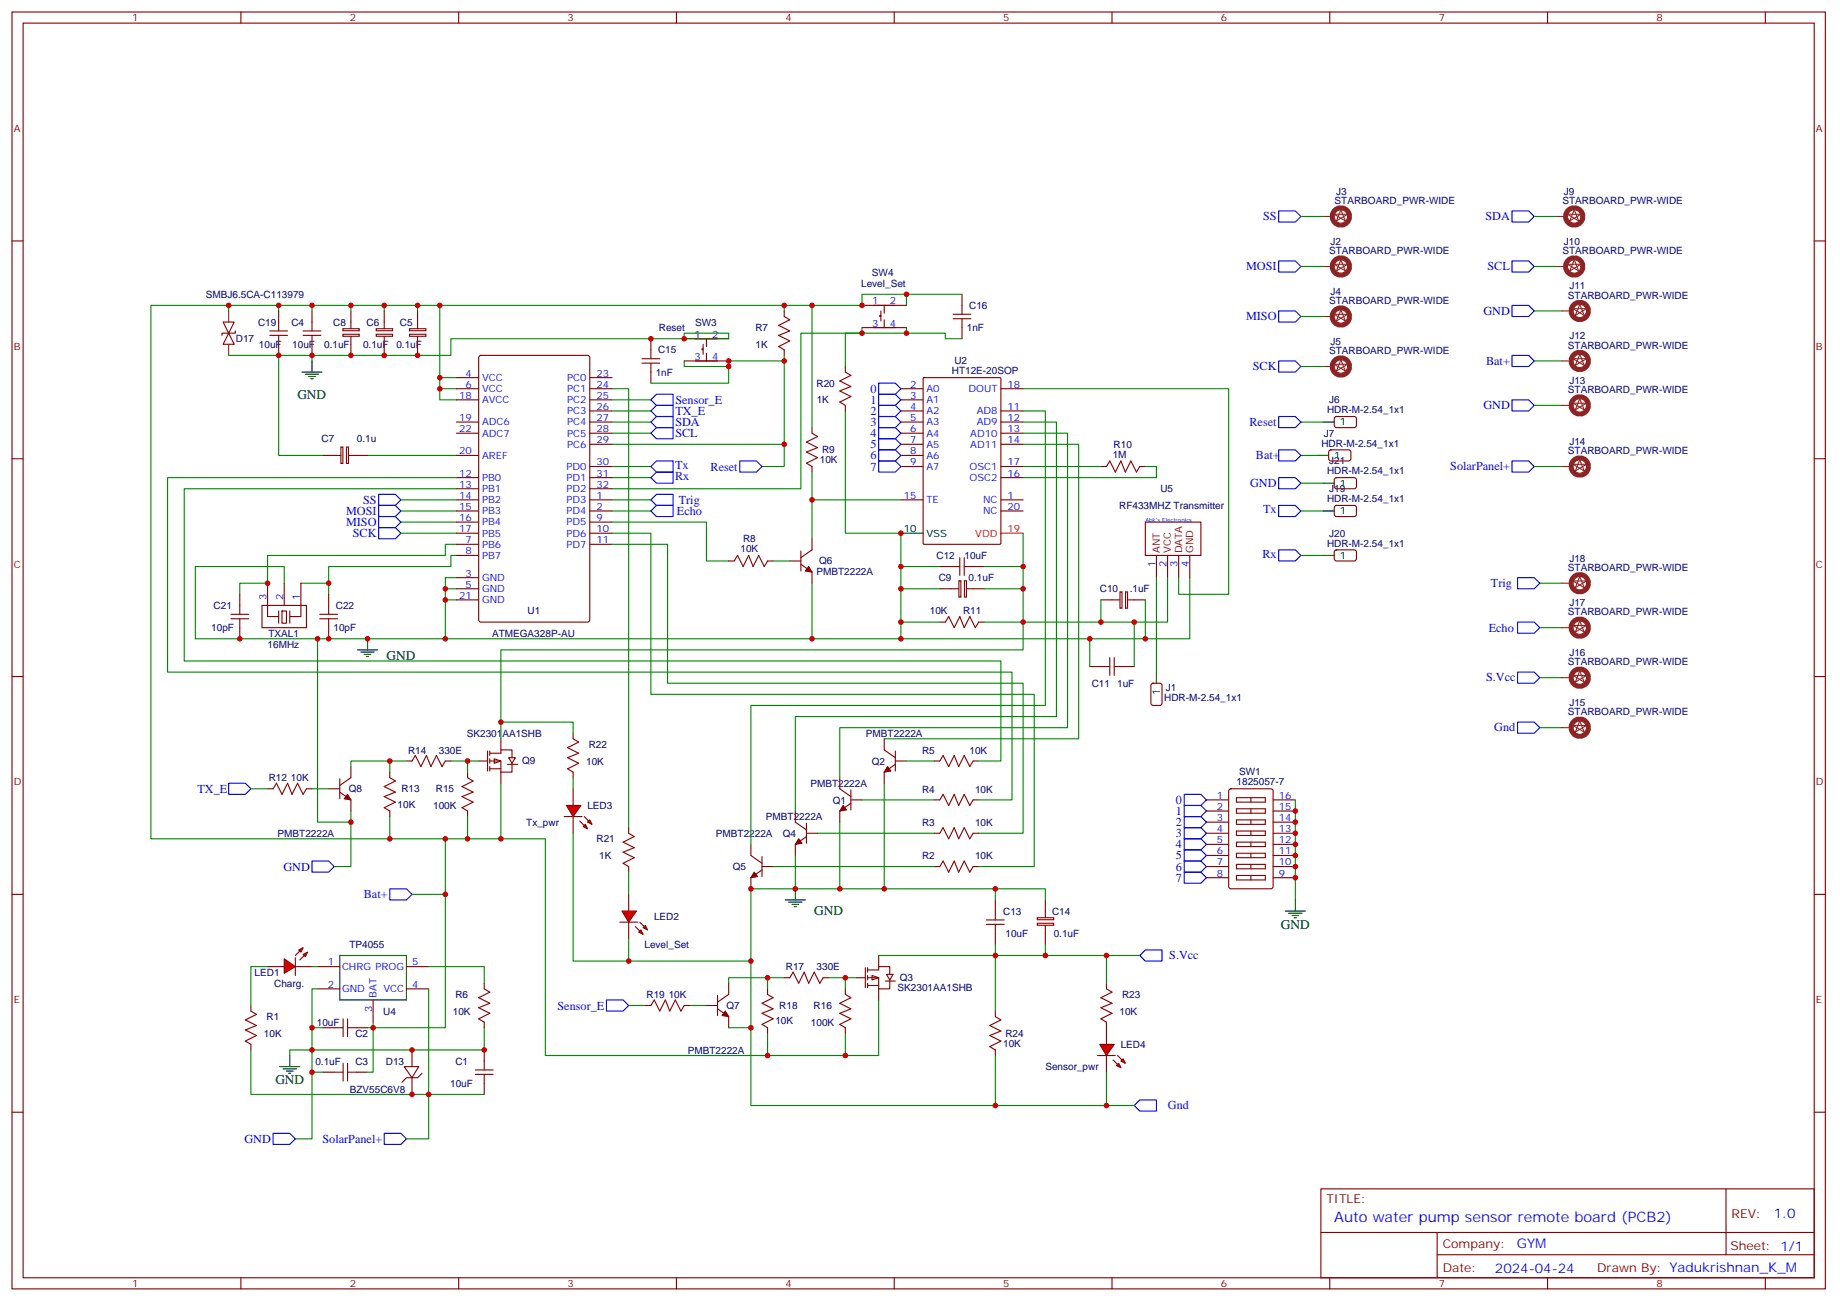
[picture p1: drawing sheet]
<svg xmlns="http://www.w3.org/2000/svg" width="584mm" height="413mm" viewBox="0 0 584 413" stroke-linecap="round" stroke-linejoin="round" font-family="sans-serif">
<g fill="none" stroke="#870000" stroke-width=".35">
<path d="M3.8 3.8h575.7v405.4h-575.7zM7.3 7.3h568.7v398.3h-568.7zM76.5 3.8v3.5M145.6 3.8v3.5M214.8 3.8v3.5M283.9 3.8v3.5M353.1 3.8v3.5M422.2 3.8v3.5M491.3 3.8v3.5M560.5 3.8v3.5M3.8 76.5h3.5M576 76.5h3.5"/>
<path d="M88.5 98.7v6.4M111.4 98.7v5.7M122 98.7v5.7M132.6 98.7v5.7M249 98.7v1.8l1.8 1-3.6 1.8 3.6 1.8-3.6 1.4 3.6 1.7-3.6 1.8 1.8 1.1v1.7M85.7 106.5h5.6M85.7 105.1h5.6M88.5 106.5v6.3M108.9 106.1h5.2v.7h-5.2zM108.9 104.4h5.2v.6h-5.2zM111.4 106.8v6M119.5 106.1h5.1v.7h-5.1z"/>
<path d="M119.5 104.4h5.1v.6h-5.1zM122 106.8v6M130 106.1h5.2v.7h-5.2zM130 104.4h5.2v.6h-5.2zM132.6 106.8v6M144.9 119.9h7.1M152.2 113l.5-.2h33.8l.7 .4 .1 83.6-.5 .6-34.1 .1-.7-.5v-83.5zM187.3 119.9h7M144.9 123.4h7.1M144.9 126.9h7.1M144.9 134h7.1M144.9 137.5h7.1"/>
<path d="M187.3 123.4h7M187.3 126.9h7M187.3 134h7M187.3 137.5h7M187.3 130.5h7M286 123.4h7.1M286 126.9h7.1M286 134h7.1M286 137.5h7.1M286 130.5h7.1M293.1 120l.3-.1h24l.3 .1 .1 52.4-.2 .3-24.2 .1-.3-.2zM317.8 123.4h7"/>
<path d="M317.8 134h7M317.8 137.5h7M317.8 130.5h7M3.8 145.6h3.5M102.6 144.6h5.6M108.2 141.9h.7v5.2h-.7zM110 141.9h.6v5.2h-.6zM110.7 144.6h6M144.9 144.6h7.1M144.9 151.6h7.1M144.9 155.2h7.1M144.9 158.7h7.1"/>
<path d="M187.3 151.6h7M187.3 155.2h7M187.3 158.7h7M187.3 141h7M187.3 148.1h7M286 144.6h7.1M286 158.7h7.1M286 141h7.1M286 148.1h7.1M317.8 151.6h7M317.8 158.7h7M317.8 141h7"/>
<path d="M317.8 148.1h7M576 145.6h3.5M144.9 162.2h7.1M144.9 165.7h7.1M144.9 169.3h7.1M144.9 172.8h7.1M144.9 176.3h7.1M187.3 162.2h7M187.3 165.7h7M187.3 169.3h7M187.3 172.8h7M250.8 178.1h3.5"/>
<path d="M254.3 179.1l3.5 2.5v3.5M254.3 174.9v6.4M257.8 171v3.6l-3.5 2.4M298.4 179.8h6.3M304.7 177v5.7M306.1 179.8h6.4M306.1 177v5.7M317.8 162.2h7M73.3 196.4h5.7M73.3 195h5.7M76.1 188.7v6.3M76.1 196.4v6.4"/>
<path d="M83.2 192.2h14.1v7h-14.1zM84.9 185.1v10.6h3.6M88.5 194v3.8M89.5 194h1.4v3.8h-1.4zM90.2 185.1v7.1M92 194v3.8M95.5 185.1v10.6h-3.5M101.5 196.4h5.7M101.5 195h5.7M104.4 188.7v6.3M104.4 196.4v6.4M144.9 183.4h7.1"/>
<path d="M144.9 186.9h7.1M144.9 190.4h7.1M3.8 214.8h3.5M576 214.8h3.5M280.7 234.5v3.6l3.6 2.4M284.3 238.4v6.4M104.4 250.4h3.5M107.9 251.5l3.5 2.4v3.6M107.9 247.2v6.4M111.4 243.3v3.6l-3.5 2.4M252.5 257.5v3.5l3.5 2.5M266.6 246.9v3.5l3.6 2.5"/>
<path d="M270.2 253.9h3.5M270.2 255l-3.6 2.5v3.5M270.2 250.8v6.3M284.3 241.6h3.5M284.3 242.6l-3.6 2.5v3.5M238.4 268v3.6l3.5 2.4M241.9 275.1h3.6M241.9 276.2l-3.5 2.4v3.6M241.9 271.9v6.4M256 264.5h3.6M256 265.6l-3.5 2.4v3.6M256 261.3v6.4"/>
<path d="M3.8 283.9h3.5M313.2 293.4h5.6M313.2 292h5.6M316 285.7v6.3M316 293.4v6.4M576 283.9h3.5M100.8 306.8h7.1M100.8 313.9h7.1M118.5 317.4v7.1M129 306.8h7.1M129 313.9h7.1M153.7 312.1v1.8l1.8 1.1-3.5 1.7 3.5 1.8-3.5 1.4 3.5 1.8-3.5 1.7 1.7 1.1v1.7"/>
<path d="M3.8 353.1h3.5M576 353.1h3.5M419.4 377.4h156.6v28.2h-156.6zM548 377.4v20.9M419.4 391.2h156.5M456.3 398.3h119.6M456.3 391.2v14.2M76.5 405.6v3.6M145.6 405.6v3.6M214.8 405.6v3.6M283.9 405.6v3.6M353.1 405.6v3.6"/>
<path d="M422.2 405.6v3.6M491.3 405.6v3.6M560.5 405.6v3.6"/>
</g>
<path d="M206.7 126.9l1.7-1.7h5.3v3.5h-5.3zM208.4 128.7h5.3v3.5h-5.3l-1.7-1.7zM208.4 132.2h5.3v3.5h-5.3l-1.7-1.7zM208.4 135.7h5.3v3.6h-5.3l-1.7-1.8zM120.2 156.9h5.3l1.8 1.8-1.8 1.7h-5.3zM206.7 151.6l1.7-1.7h5.3v3.5h-5.3zM206.7 148.1l1.7-1.8h5.3v3.6h-5.3zM120.2 167.5h5.3l1.8 1.8-1.8 1.7h-5.3zM120.2 164h5.3l1.8 1.7-1.8 1.8h-5.3zM120.2 160.4h5.3l1.8 1.8-1.8 1.8h-5.3z" fill="none" stroke="#00f" stroke-width=".35"/>
<g fill="none" stroke="#008700" stroke-width=".35">
<path d="M72.6 98.7v-1.8h15.9v1.8M88.5 96.9h51.1v30h5.3M99.1 96.9v1.8M111.4 96.9v1.8M122 96.9v1.8M132.6 96.9v1.8M88.5 112.8v31.8h14.1M99.1 112.8v1.8M139.6 119.9h5.3M249 114.6v26.4h-54.7M139.6 123.4h5.3M194.3 130.5h12.4"/>
<path d="M194.3 126.9h12.4M194.3 134h12.4M194.3 137.5h12.4M116.7 144.6h28.2M127.3 158.7h17.6M194.3 151.6h12.4M194.3 148.1h12.4M127.3 169.3h17.6M127.3 165.7h17.6M127.3 162.2h17.6M144.9 176.3h-1.7v3.5h-38.8v5.3M144.9 172.8h-3.5v3.5h-56.5v8.8h-8.8v3.6"/>
<path d="M194.3 165.7h30v12.4h7.1M90.2 185.1v-5.3h-28.2v23h79.4v-12.4M95.5 185.1h8.9v3.6M141.4 186.9h3.5M144.9 183.4h-3.5v7h3.5M100.8 313.9h-1.7v19.4h54.6v-7.1M136.1 306.8h17.6v5.3"/>
</g>
<path d="M95.9 118.1h6.3M96.9 118.8h4.3M98 119.5h2.1M99.1 114.6v3.5M98.7 120.2h.7M286 169.3h7.1M113.5 206.3h6.4M114.6 207h4.2M115.6 207.7h2.2M116.3 208.4h.8M116.7 202.8v3.5M107.9 303.3h21.1v14.1h-21.1z" fill="none" stroke="#000" stroke-width=".35"/>
<path d="M317.8 169.3h7" fill="none" stroke="#f00" stroke-width=".35"/>
<g fill="#870000" stroke="#870000" stroke-width=".35">
<path d="M267.7 255.7l1 1.4-2.1 .4z"/>
<path d="M281.8 243.3l1.1 1.5-2.2 .3z"/>
<path d="M253.6 266.3l1 1.4-2.1 .3z"/>
<path d="M239.5 276.9l1 1.4-2.1 .3z"/>
<path d="M256.8 179.8l1 1.8-2.1-.3z"/>
<path d="M110.3 252.2l1.1 1.7-2.1-.3z"/>
</g>
<g fill="#f00" stroke="#870000" stroke-width=".35">
<path d="M90.2 304.4l3.6 2.4-3.6 2.2z"/>
<path d="M93.8 304v5.7z"/>
</g>
<g fill="#870000" stroke="#870000" stroke-width=".35">
<path d="M93.8 303.3l1.4-1.4z"/>
<path d="M95.2 304.7l1.4-1.4z"/>
</g>
<g fill="#f00" stroke="#870000" stroke-width=".35">
<path d="M94.8 301.6l1.4-.8-.7 1.5z"/>
<path d="M96.2 303l1.4-.7-.7 1.4z"/>
</g>
<g fill="none" stroke="#870000" stroke-width=".35">
<path d="M99.1 98.7v6.4M273.7 96.9h14.1M279.7 98.7v3.2M280.7 96.9v2.5M70.8 102.2h3.6l-1.8 3.6zM72.6 105.8l1.8 3.5h-3.6zM74.7 105.1v.7h-4.2v.7M96.2 106.5h5.7M96.2 105.1h5.7M99.1 106.5v6.3M217.2 107.5h14.2M217.2 114.6h14.2"/>
<path d="M223.2 110.7h-.3v.4h.3M223.2 109.3v3.2M224.3 107.5v2.5M224.3 112.1v2.5M273.7 104h14.1M279.7 100.1h-.4v.4h.4M280.7 101.5v2.5M257.8 135.7v1.8l1.8 1.1-3.6 1.7 3.6 1.8-3.6 1.4 3.6 1.8-3.6 1.7 1.8 1.1v1.8M349.5 148.1h1.8l1.1-1.8 1.7 3.6 1.8-3.6 1.4 3.6 1.8-3.6 1.7 3.6 1.1-1.8h1.7M231.4 178.1h1.7l1.1-1.8 1.7 3.5 1.8-3.5 1.4 3.5 1.8-3.5 1.7 3.5 1.1-1.7h1.8M298.4 186.9h6M304.4 184.4h.7v5.1h-.7z"/>
<path d="M306.2 184.4h.6v5.1h-.6zM306.8 186.9h5.7M296.6 253.9h1.8l1-1.7 1.8 3.5 1.8-3.5 1.4 3.5 1.7-3.5 1.8 3.5 1.1-1.8h1.7M296.6 241.6h1.8l1-1.8 1.8 3.5 1.8-3.5 1.4 3.5 1.7-3.5 1.8 3.5 1.1-1.7h1.7M296.6 275.1h1.8l1-1.8 1.8 3.6 1.8-3.6 1.4 3.6 1.7-3.6 1.8 3.6 1.1-1.8h1.7M296.6 264.5h1.8l1-1.8 1.8 3.6 1.8-3.6 1.4 3.6 1.7-3.6 1.8 3.6 1.1-1.8h1.7M79.7 319.2v1.8l1.7 1-3.5 1.8 3.5 1.7-3.5 1.5 3.5 1.7-3.5 1.8 1.8 1v1.8M84.9 306.8h5.3M93.8 306.8h5.3M102.6 326.2h3.5M113.2 326.2h3.5M128.3 338.6h4.6l-2.1 3.5z"/>
<path d="M130.8 333.3v5.3M153.7 333.3v3.5M102.6 340.4h3.5M113.2 340.4h3.5M130.8 342.1v5.3M134 340.7l-1.4 1.4h-3.6l-1.4 1.4M153.7 343.9v3.5"/>
</g>
<g fill="none" stroke="#008700" stroke-width=".35">
<path d="M139.6 96.9h118.2v38.8M72.6 112.8h15.9M268.4 130.5v38.8h17.6v17.6h12.4M324.8 130.5h7.1v93.4h-93.5v44.1M324.8 134h10.6v93.5h-82.9v30M324.8 137.5h14.1v93.5h-72.3v15.9M144.9 155.2h-86.4v54.6h259.3v31.8h-7.1M144.9 151.6h-91.7v61.8h268.1v40.5h-10.6M257.8 149.9v8.8M286 158.7h-28.2v12.3M324.8 141h17.7v93.5h-61.8M324.8 148.1h24.7"/>
<path d="M363.6 148.1h3.6v3.5h-42.4M194.3 172.8h17.6v44.1h112.9v47.6h-14.1M194.3 169.3h12.4v51.1h121.7v54.7h-17.7M245.5 178.1h5.3M286 179.8h12.4M312.5 179.8h12.3M324.8 169.3v17.6h-12.3M257.8 185.1v17.7h-116.4M273.7 253.9h22.9M280.7 248.6v33.6h-42.3M287.8 241.6h8.8M245.5 275.1h51.1"/>
<path d="M252.5 271.6v10.6M259.6 264.5h37M266.6 261v21.2M84.9 306.8h-5.2v12.4M99.1 306.8h1.7M136.1 313.9v33.5h-56.4v-14.1M92 335.1v-1.8h7.1v7.1h3.5M99.1 326.2h3.5M118.5 324.5v1.7h-1.8M118.5 326.2v14.2h-1.8M136.1 347.4h17.6"/>
</g>
<path d="M106.1 326.2h2.8M108.9 323.4v5.7M108.9 337.5v5.7M110.3 323.4v5.7M110.3 337.5v5.7M110.3 326.2h2.9M150.9 339.7h5.7M153.7 336.8v2.9M106.1 340.4h2.8M110.3 340.4h2.9M150.9 341.1h5.7M153.7 341.1v2.8" fill="none" stroke="#a10000" stroke-width=".35"/>
<path d="M72.6 98.7v3.5M72.6 109.3v3.5" fill="none" stroke="#8c2424" stroke-width=".35"/>
<path d="M249.3 285.7h6.4M250.4 286.4h4.2M251.5 287.1h2.1M252.2 287.8h.7M252.5 282.2v3.5M88.8 338.6h6.4M89.9 339.3h4.2M92 335.1v3.5M90.9 340h2.2M91.7 340.7h.7" fill="none" stroke="#000" stroke-width=".35"/>
<path d="M156.9 240.9l2.1 .7-2.1 .7z" fill="#fff" stroke="#870000" stroke-width=".35"/>
<g fill="none" stroke="#870000" stroke-width=".35">
<path d="M363.6 165.7h17.7v10.6h-17.7zM367.2 176.3v7.1M370.7 176.3v7.1M374.2 176.3v7.1M377.8 176.3v7.1M298.4 197.5h1.7l1.1-1.8 1.8 3.5 1.7-3.5 1.4 3.5 1.8-3.5 1.8 3.5 1-1.7h1.8M349.5 190.4h6M355.6 187.9h.6v5.2h-.6zM357.4 187.9h.6v5.2h-.6zM358 190.4h5.6M346 211.6h6.4M352.4 208.8v5.6"/>
<path d="M353.8 211.6h6.3M353.8 208.8v5.6M365.6 217.1l.5-.2h2.1l.7 .4v5.9l-.4 .7h-2.4l-.6-.4-.1-5.9zM154.8 238.4v6.4M155.5 239.1h3.5v-1h3.6v2.4M155.5 238.4v1.4M159 234.5v3.6M84.9 250.4h1.8l1.1-1.8 1.7 3.6 1.8-3.6 1.4 3.6 1.8-3.6 1.7 3.6 1.1-1.8h1.8M123.8 245.1v1.8l1.7 1-3.5 1.8 3.5 1.8-3.5 1.4 3.5 1.7-3.5 1.8 1.8 1.1v1.7M129 241.6h1.8l1.1-1.8 1.7 3.5 1.8-3.5 1.4 3.5 1.8-3.5 1.7 3.5 1.1-1.7h1.8M148.4 245.1v1.8l1.8 1-3.5 1.8 3.5 1.8-3.5 1.4 3.5 1.7-3.5 1.8 1.7 1.1v1.7M152 241.6h2.8"/>
<path d="M155.5 241.6h3.5v3.5M155.5 244.1h3.5M155.5 240.9v1.4M155.5 243.3v1.5M159 245.1v3.5M161.1 242.6h3.2M161.5 240.5h2.1l-1 1.8zM162.6 242.3v2.8h-3.6M204.9 319.2h1.8l1-1.8 1.8 3.6 1.7-3.6 1.5 3.6 1.7-3.6 1.8 3.6 1-1.8h1.8M243.7 313.9v1.8l1.8 1-3.6 1.8 3.6 1.8-3.6 1.4 3.6 1.7-3.6 1.8 1.8 1v1.8M249 310.4h1.8l1-1.8 1.8 3.5 1.7-3.5 1.5 3.5 1.7-3.5 1.8 3.5 1-1.7h1.8M268.4 313.9v1.8l1.8 1-3.6 1.8 3.6 1.8-3.6 1.4 3.6 1.7-3.6 1.8 1.8 1v1.8"/>
</g>
<g fill="none" stroke="#008700" stroke-width=".35">
<path d="M72.6 96.9h-24.7v169.4h111.1v-17.7M324.8 123.4h65.3v65.3h-15.9v-5.3M286 186.9v10.6h12.4M286 197.5v5.3h-28.2M324.8 186.9v10.6h-12.3M349.5 190.4v7.1M363.6 190.4v12.4M367.2 183.4v30M370.7 183.4v14.1h-45.9v8.8h-165.8v28.2M377.8 183.4v19.4h-91.8M100.8 202.8v58.2h10.6v-3.5M346 202.8v8.8"/>
<path d="M79.7 250.4h5.2M99.1 250.4h5.3M123.8 241.6h-12.4v1.7M123.8 259.2v7.1M129 241.6h-5.2v3.5M143.2 241.6h8.8M148.4 241.6v3.5M148.4 259.2v7.1M199.6 319.2h5.3M219 319.2h5.3M243.7 310.4h-12.3v1.7M249 310.4h-5.3v3.5"/>
<path d="M263.1 310.4h8.8M268.4 310.4v3.5M279 317.4v17.7h-35.3v-7.1M268.4 328v7.1"/>
</g>
<path d="M72.6 248.6h5.3l1.8 1.8-1.8 1.8h-5.3zM192.5 317.4h5.3l1.8 1.8-1.8 1.8h-5.3z" fill="none" stroke="#00f" stroke-width=".35"/>
<path d="M367.2 213.4v3.5" fill="none" stroke="#000" stroke-width=".35"/>
<path d="M276.9 309.7l2.1 .7-2.1 .7z" fill="#fff" stroke="#870000" stroke-width=".35"/>
<g fill="none" stroke="#870000" stroke-width=".35">
<path d="M302.6 99.8h5.7M305.4 93.4v6.4M203.8 115.3h5.7M203.8 113.9h5.7M206.7 107.5v6.4M206.7 115.3v6.3M268.4 116.3v1.8l1.8 1.1-3.6 1.7 3.6 1.8-3.6 1.4 3.6 1.8-3.6 1.7 1.8 1.1v1.8M302.6 101.2h5.7M305.4 101.2v6.3M199.6 262.7v1.8l1.8 1.1-3.6 1.7 3.6 1.8-3.6 1.4 3.6 1.8-3.6 1.7 1.8 1.1v1.8M329.4 293.1h5.1v.6h-5.1zM329.4 291.3h5.1v.7h-5.1z"/>
<path d="M331.9 285.7v5.6M331.9 293.8v6M224.3 319.2h3.5M227.8 316v6.4M231.4 312.1v3.6l-3.6 2.4M271.9 310.4h2.8M274.7 307.2v6.3M275.4 307.9h3.6v-1.1h3.5v2.5M275.4 310.4h3.6v3.5M275.4 312.8h3.6M275.4 307.2v1.4M275.4 309.7v1.4"/>
<path d="M275.4 312.1v1.4M279 303.3v3.5M279 313.9v3.5M281.1 311.4h3.2M281.4 309.3h2.2l-1.1 1.8zM282.5 311.1v2.8h-3.5M227.8 320.3l3.6 2.4v3.5"/>
</g>
<path d="M230.3 321l1.1 1.7-2.2-.3z" fill="#870000" stroke="#870000" stroke-width=".35"/>
<g fill="none" stroke="#008700" stroke-width=".35">
<path d="M249 96.9v1.8M257.8 96.9h15.9v-3.5h14.1v3.5M287.8 93.4h17.6M217.2 107.5h-74v5.3h-54.7M217.2 105.8h14.2v1.7h-14.2zM231.4 116.3v5.3h-24.7M249 112.8v1.8h-17.6v1.7h-14.2v-1.7M268.4 116.3v-10.5h5.3h-19.4v49.4h-60M273.7 104v1.8h14.1v-1.8M287.8 105.8h12.3v1.7h5.3M194.3 123.4h5.3v139.3M111.4 261v14.1h-5.3"/>
<path d="M141.4 266.3v59.9h-22.9M159 266.3h14.1v68.8h70.6M130.8 283.9h10.6M238.4 282.2v44h-7M280.7 282.2h51.2v3.5M316 282.2v3.5M316 299.8v3.5M331.9 299.8v3.5h-52.9M99.1 340.4v21.1h-5.3M136.1 347.4v14.1h-7.1"/>
</g>
<path d="M99.1 273.3h5.3l1.7 1.8-1.7 1.8h-5.3zM123.8 282.2h5.2l1.8 1.7-1.8 1.8h-5.2zM86.7 359.8h5.3l1.8 1.7-1.8 1.8h-5.3zM122 359.8h5.3l1.7 1.7-1.7 1.8h-5.3z" fill="none" stroke="#00f" stroke-width=".35"/>
<g fill="#f00" stroke="#870000" stroke-width=".35">
<path d="M197.5 289.2h4.6l-2.5 3.5z"/>
<path d="M196.8 292.7h5.6z"/>
</g>
<g fill="#870000" stroke="#870000" stroke-width=".35">
<path d="M203.1 292.7l1.4 1.4z"/>
<path d="M201.7 294.1l1.4 1.5z"/>
</g>
<g fill="#f00" stroke="#870000" stroke-width=".35">
<path d="M204.2 294.5l.7-.7 .7 1.4z"/>
<path d="M202.8 295.9l.7-.7 .7 1.4z"/>
</g>
<path d="M182 232.8v1.7l1.7 1.1-3.5 1.7 3.5 1.8-3.5 1.4 3.5 1.8-3.5 1.8 1.8 1v1.8M199.6 283.9v5.3M199.6 292.7v5.3" fill="none" stroke="#870000" stroke-width=".35"/>
<path d="M159 229.2h23v3.6M199.6 276.9v7M199.6 298v7.1h38.8" fill="none" stroke="#008700" stroke-width=".35"/>
<g fill="#f00" stroke="#870000" stroke-width=".35">
<path d="M179.8 255.7h4.6l-2.4 3.5z"/>
<path d="M179.1 259.2h5.7z"/>
</g>
<g fill="#870000" stroke="#870000" stroke-width=".35">
<path d="M185.5 259.2l1.4 1.4z"/>
<path d="M184.1 260.6l1.4 1.4z"/>
</g>
<g fill="#f00" stroke="#870000" stroke-width=".35">
<path d="M186.5 261l.8-.7 .7 1.4z"/>
<path d="M185.1 262.4l.7-.7 .7 1.4z"/>
</g>
<path d="M182 250.4v5.3M182 259.2v5.3" fill="none" stroke="#870000" stroke-width=".35"/>
<path d="M182 246.9v3.5M182 264.5v40.6h17.6" fill="none" stroke="#008700" stroke-width=".35"/>
<g fill="#f00" stroke="#870000" stroke-width=".35">
<path d="M349.2 331.5h4.6l-2.5 3.6z"/>
<path d="M348.5 335.1h5.6z"/>
</g>
<g fill="#870000" stroke="#870000" stroke-width=".35">
<path d="M354.8 335.1l1.4 1.4z"/>
<path d="M353.4 336.5l1.4 1.4z"/>
</g>
<g fill="#f00" stroke="#870000" stroke-width=".35">
<path d="M355.9 336.8l.7-.7 .7 1.4z"/>
<path d="M354.5 338.2l.7-.7 .7 1.4z"/>
</g>
<g fill="none" stroke="#870000" stroke-width=".35">
<path d="M423.8 132.4l.5-.2 5.9 .1 .5 .6-.1 2.4-.6 .4h-6l-.4-.7v-2.1zM422.1 143l.5-.2 5.9 .1 .4 .6-.1 2.4-.6 .4h-5.9l-.4-.7v-2.1zM423.8 151.8l.5-.2 5.9 .1 .5 .6-.1 2.4-.6 .5-6-.1-.4-.7v-2.1zM423.8 160.6l.5-.2 5.9 .1 .5 .6-.1 2.4-.6 .5-6-.1-.4-.6v-2.2zM423.8 174.8l.5-.2h5.9l.5 .7-.1 2.4-.6 .4-6-.1-.4-.6v-2.1zM383 253.9h7.1M383 257.5h7.1M390.3 250.6l.5-.2h12.7l.7 .4v30.6l-.4 .7-13 .1-.6-.5-.1-30.6zM392.6 253.2h9.1v1.4h-9.1zM392.6 256.8h9.1v1.4h-9.1zM397.2 253.2v1.4M397.2 256.8v1.4"/>
<path d="M404.2 253.9h7.1M404.2 257.5h7.1M383 261h7.1M383 264.5h7.1M383 268h7.1M383 271.6h7.1M383 275.1h7.1M383 278.6h7.1M392.6 260.3h9.1v1.4h-9.1zM392.6 263.8h9.1v1.4h-9.1zM392.6 267.3h9.1v1.4h-9.1zM392.6 270.9h9.1v1.4h-9.1z"/>
<path d="M392.6 274.4h9.1v1.4h-9.1zM392.6 277.9h9.1v1.4h-9.1zM397.2 260.3v1.4M397.2 263.8v1.4M397.2 267.3v1.4M397.2 270.9v1.4M397.2 274.4v1.4M397.2 277.9v1.4M404.2 261h7.1M404.2 264.5h7.1M404.2 268h7.1M404.2 271.6h7.1"/>
<path d="M404.2 275.1h7.1M404.2 278.6h7.1M351.3 312.1v1.8l1.8 1.1-3.6 1.7 3.6 1.8-3.6 1.4 3.6 1.8-3.6 1.7 1.8 1.1v7M316 321v1.7l1.8 1.1-3.5 1.7 3.5 1.8-3.5 1.4 3.5 1.8-3.5 1.7 1.7 1.1v1.8M351.3 335.1v5.3"/>
</g>
<g fill="none" stroke="#008700" stroke-width=".35">
<path d="M413 68.7h7.1M487.1 68.7h7.1M413 84.6h7.1M487.1 84.6h7.1M487.1 98.7h8.8M413 100.5h7.1M413 116.3h7.1M487.1 114.6h8.8M413 134h7.1M487.1 128.7h8.8M194.3 158.7h12.4M249 141v7.1h-7.1"/>
<path d="M413 153.4h7.1M413 144.6h5.3M487.1 148.1h8.8M194.3 162.2h12.4M413 162.2h7.1M413 176.3h7.1M360.1 197.5v14.1M488.9 199.2h7M488.9 185.1h7M488.9 215.1h7M488.9 231h7M411.3 253.9v31.8"/>
<path d="M316 303.3v17.7M331.9 303.3h19.4v8.8M351.3 303.3h10.6M238.4 326.2v24.7h112.9v-10.5M316 335.1v15.8M351.3 350.9h8.8"/>
</g>
<g fill="none" stroke="#8c2424" stroke-width="1.4">
<path d="M422.9 69.1l.6 1.4 .9 .7 1 .3M425.4 65.9l-1 .3-.9 .7-.6 1.5M426.1 65.9l1 .3 .8 .7 .7 1.5M428.6 69.1l-.7 1.4-.8 .7-1 .3M497 69.1l.6 1.4 .8 .7 1.1 .3M499.5 65.9l-1.1 .3-.8 .7-.6 1.5M500.2 65.9l1 .3 .8 .7 .6 1.5M502.6 69.1l-.6 1.4-.8 .7-1 .3M422.9 84.9l.6 1.5 .9 .7 1 .3M425.4 81.8l-1 .3-.9 .7-.6 1.4M425.4 97.6l-1 .4-.9 .7-.6 1.4M426.1 81.8l1 .3 .8 .7 .7 1.4"/>
<path d="M426.1 97.6l1.4 .7 .7 .8 .4 1M428.6 84.9l-.7 1.5-.8 .7-1 .3M497 84.9l.6 1.5 .8 .7 1.1 .3M498.8 99.1l.6 1.4 .8 .7 1 .3M499.5 81.8l-1.1 .3-.8 .7-.6 1.4M500.2 81.8l1 .3 .8 .7 .6 1.4M501.2 95.9l-1 .3-.8 .7-.6 1.5M501.9 95.9l1.1 .3 .8 .7 .6 1.5M502.6 84.9l-.6 1.5-.8 .7-1 .3M504.4 99.1l-.6 1.4-.8 .7-1.1 .3M422.9 100.8l.6 1.5 .9 .7 1 .3M422.9 116.7l.6 1.5 .9 .6 1 .4"/>
<path d="M425.4 113.5l-1 .4-.9 .6-.6 1.5M426.1 113.5l1 .4 .8 .6 .7 1.5M428.6 100.8l-.7 1.5-.8 .7-1 .3M428.6 116.7l-.7 1.5-.8 .6-1 .4M498.8 114.9l.6 1.5 .8 .7 1 .3M501.2 111.8l-1 .3-.8 .7-.6 1.4M501.9 111.8l1.1 .3 .8 .7 .6 1.4M504.4 114.9l-.6 1.5-.8 .7-1.1 .3M498.8 129l.6 1.5 .8 .7 1 .3M501.2 125.9l-1 .3-.8 .7-.6 1.4M501.9 125.9l1.1 .3 .8 .7 .6 1.4M504.4 129l-.6 1.5-.8 .7-1.1 .3"/>
<path d="M498.8 148.4l.6 1.5 .8 .7 1 .3M501.2 145.3l-1 .3-.8 .7-.6 1.4M501.9 145.3l1.1 .3 .8 .7 .6 1.4M504.4 148.4l-.6 1.5-.8 .7-1.1 .3M498.8 199.6l.6 1.5 .8 .6 1 .4M498.8 185.5l.6 1.5 .8 .6 1 .4M501.2 196.4l-1 .4-.8 .6-.6 1.5M501.2 182.3l-1 .4-.8 .6-.6 1.5M501.9 196.4l1.1 .4 .8 .6 .6 1.5M501.9 182.3l1.1 .4 .8 .6 .6 1.5M504.4 199.6l-.6 1.5-.8 .6-1.1 .4M504.4 185.5l-.6 1.5-.8 .6-1.1 .4"/>
<path d="M498.8 215.5l.6 1.4 .8 .7 1 .3M501.2 212.3l-1 .3-.8 .7-.6 1.5M501.9 212.3l1.1 .3 .8 .7 .6 1.5M504.4 215.5l-.6 1.4-.8 .7-1.1 .3M498.8 231.4l.6 1.4 .8 .7 1 .3M501.2 228.2l-1 .3-.8 .7-.6 1.4M501.9 228.2l1.1 .3 .8 .7 .6 1.4M504.4 231.4l-.6 1.4-.8 .7-1.1 .3"/>
</g>
<g fill="none" stroke="#8c2424" stroke-width=".35">
<path d="M420.1 68.7h3.5M424.3 70.1l-.3 .4M424.3 70.1l1.4-3.5 1.4 3.5M424.3 70.1l3.5-2.1h-4.2l3.5 2.1M427.1 70.1l.4 .4M494.2 68.7h3.5M498.4 70.1l3.5-2.1h-4.2l3.5 2.1M498.4 70.1l-.3 .4M498.4 70.1l1.4-3.5 1.4 3.5M501.2 70.1l.4 .4M420.1 84.6h3.5M424.3 86l-.3 .4"/>
<path d="M424.3 86l1.4-3.5 1.4 3.5M424.3 86l3.5-2.1h-4.2l3.5 2.1M427.1 86l.4 .4M494.2 84.6h3.5M495.9 98.7h3.6M498.4 86l3.5-2.1h-4.2l3.5 2.1M498.4 86l-.3 .4M498.4 86l1.4-3.5 1.4 3.5M501.2 86l.4 .4M420.1 100.5h3.5M420.1 116.3h3.5M424.3 101.9l-.3 .3"/>
<path d="M424.3 101.9l1.4-3.5 1.4 3.5M424.3 101.9l3.5-2.1h-4.2l3.5 2.1M424.3 117.8l-.3 .3M424.3 117.8l1.4-3.6 1.4 3.6M424.3 117.8l3.5-2.2h-4.2l3.5 2.2M427.1 101.9l.4 .3M427.1 117.8l.4 .3M495.9 114.6h3.6M500.2 100.1l-.4 .4M500.2 100.1l1.4-3.5 1.4 3.5M500.2 100.1l3.5-2.1h-4.2l3.5 2.1M500.2 116l-.4 .3"/>
<path d="M500.2 116l1.4-3.5 1.4 3.5M500.2 116l3.5-2.1h-4.2l3.5 2.1M503 100.1l.3 .4M503 116l.3 .3M495.9 128.7h3.6M500.2 130.1l-.4 .4M500.2 130.1l1.4-3.5 1.4 3.5M500.2 130.1l3.5-2.1h-4.2l3.5 2.1M503 130.1l.3 .4M495.9 148.1h3.6M500.2 149.5l-.4 .4M500.2 149.5l1.4-3.5 1.4 3.5"/>
<path d="M500.2 149.5l3.5-2.1h-4.2l3.5 2.1M503 149.5l.3 .4M495.9 199.2h3.6M495.9 185.1h3.6M500.2 186.5l-.4 .4M500.2 186.5l1.4-3.5 1.4 3.5M500.2 186.5l3.5-2.1h-4.2l3.5 2.1M503 186.5l.3 .4M495.9 215.1h3.6M500.2 216.5l-.4 .4M500.2 216.5l1.4-3.5 1.4 3.5M500.2 216.5l3.5-2.1h-4.2l3.5 2.1"/>
<path d="M500.2 200.7l-.4 .3M500.2 200.7l1.4-3.6 1.4 3.6M500.2 200.7l3.5-2.2h-4.2l3.5 2.2M503 216.5l.3 .4M503 200.7l.3 .3M495.9 231h3.6M500.2 232.4l-.4 .4M500.2 232.4l1.4-3.5 1.4 3.5M500.2 232.4l3.5-2.1h-4.2l3.5 2.1M503 232.4l.3 .4"/>
<circle cx="425.7" cy="68.7" r="2.12"/>
<circle cx="499.8" cy="68.7" r="2.12"/>
<circle cx="425.7" cy="84.6" r="2.12"/>
<circle cx="499.8" cy="84.6" r="2.12"/>
<circle cx="501.6" cy="98.7" r="2.12"/>
<circle cx="425.7" cy="116.3" r="2.12"/>
<circle cx="425.7" cy="100.5" r="2.12"/>
<circle cx="501.6" cy="114.6" r="2.12"/>
<circle cx="501.6" cy="128.7" r="2.12"/>
<circle cx="501.6" cy="148.1" r="2.12"/>
<circle cx="501.6" cy="185.1" r="2.12"/>
<circle cx="501.6" cy="199.2" r="2.12"/>
<circle cx="501.6" cy="215.1" r="2.12"/>
<circle cx="501.6" cy="231" r="2.12"/>
</g>
<g fill="none" stroke="#00f" stroke-width=".35">
<path d="M406 67h5.3l1.7 1.7-1.7 1.8h-5.3zM480.1 67h5.3l1.7 1.7-1.7 1.8h-5.3zM406 82.8h5.3l1.7 1.8-1.7 1.8h-5.3zM406 98.7h5.3l1.7 1.8-1.7 1.7h-5.3zM480.1 82.8h5.3l1.7 1.8-1.7 1.8h-5.3zM480.1 96.9h5.3l1.7 1.8-1.7 1.8h-5.3zM406 114.6h5.3l1.7 1.7-1.7 1.8h-5.3zM480.1 112.8h5.3l1.7 1.8-1.7 1.7h-5.3zM279 121.6h5.3l1.7 1.8-1.7 1.8h-5.3zM279 125.2h5.3l1.7 1.7-1.7 1.8h-5.3zM279 128.7h5.3l1.7 1.8-1.7 1.7h-5.3zM279 132.2h5.3l1.7 1.8-1.7 1.7h-5.3z"/>
<path d="M279 135.7h5.3l1.7 1.8-1.7 1.8h-5.3zM279 139.3h5.3l1.7 1.7-1.7 1.8h-5.3zM406 132.2h5.3l1.7 1.8-1.7 1.7h-5.3zM480.1 126.9h5.3l1.7 1.8-1.7 1.8h-5.3zM208.4 156.9h5.3v3.5h-5.3l-1.7-1.7zM234.9 146.3h5.3l1.7 1.8-1.7 1.8h-5.3zM279 142.8h5.3l1.7 1.8-1.7 1.7h-5.3zM279 146.3h5.3l1.7 1.8-1.7 1.8h-5.3zM406 151.6h5.3l1.7 1.8-1.7 1.8h-5.3zM406 142.8h5.3l1.7 1.8-1.7 1.7h-5.3zM480.1 146.3h5.3l1.7 1.8-1.7 1.8h-5.3zM208.4 160.4h5.3v3.6h-5.3l-1.7-1.8z"/>
<path d="M406 160.4h5.3l1.7 1.8-1.7 1.8h-5.3zM406 174.6h5.3l1.7 1.7-1.7 1.8h-5.3zM481.8 197.5h5.3l1.8 1.7-1.8 1.8h-5.3zM481.8 183.4h5.3l1.8 1.7-1.8 1.8h-5.3zM481.8 213.4h5.3l1.8 1.7-1.8 1.8h-5.3zM481.8 229.2h5.3l1.8 1.8-1.8 1.8h-5.3zM376 259.2h5.3l1.7 1.8-1.7 1.7h-5.3zM376 255.7h5.3l1.7 1.8-1.7 1.7h-5.3zM376 252.2h5.3l1.7 1.7-1.7 1.8h-5.3zM376 276.9h5.3l1.7 1.7-1.7 1.8h-5.3zM376 273.3h5.3l1.7 1.8-1.7 1.8h-5.3zM376 269.8h5.3l1.7 1.8-1.7 1.7h-5.3z"/>
<path d="M376 266.3h5.3l1.7 1.7-1.7 1.8h-5.3zM376 262.7h5.3l1.7 1.8-1.7 1.8h-5.3zM363.6 301.6h5.3v3.5h-5.3l-1.7-1.8zM360.1 350.9l1.8-1.7h5.3v3.5h-5.3z"/>
</g>
<path d="M420.1 134h3.5M418.3 144.6h3.6M420.1 153.4h3.5M420.1 162.2h3.5M420.1 176.3h3.5M408.1 289.2h6.3M409.2 289.9h4.2M410.2 290.6h2.1M410.9 291.3h.7M411.3 285.7v3.5" fill="none" stroke="#000" stroke-width=".35"/>
<g fill="#c00">
<circle cx="116.7" cy="202.8" r=".88"/>
<circle cx="104.4" cy="202.8" r=".88"/>
<circle cx="76.1" cy="202.8" r=".88"/>
<circle cx="111.4" cy="112.8" r=".88"/>
<circle cx="122" cy="112.8" r=".88"/>
<circle cx="99.1" cy="112.8" r=".88"/>
<circle cx="139.6" cy="123.4" r=".88"/>
<circle cx="139.6" cy="119.9" r=".88"/>
<circle cx="141.4" cy="190.4" r=".88"/>
<circle cx="141.4" cy="186.9" r=".88"/>
<circle cx="84.9" cy="185.1" r=".88"/>
<circle cx="104.4" cy="185.1" r=".88"/>
<circle cx="88.5" cy="112.8" r=".88"/>
<circle cx="153.7" cy="333.3" r=".88"/>
<circle cx="136.1" cy="347.4" r=".88"/>
<circle cx="99.1" cy="326.2" r=".88"/>
<circle cx="99.1" cy="333.3" r=".88"/>
<circle cx="118.5" cy="326.2" r=".88"/>
<circle cx="130.8" cy="333.3" r=".88"/>
<circle cx="130.8" cy="347.4" r=".88"/>
<circle cx="252.5" cy="282.2" r=".88"/>
<circle cx="266.6" cy="282.2" r=".88"/>
<circle cx="257.8" cy="158.7" r=".88"/>
<circle cx="141.4" cy="202.8" r=".88"/>
<circle cx="324.8" cy="179.8" r=".88"/>
<circle cx="286" cy="179.8" r=".88"/>
<circle cx="72.6" cy="96.9" r=".88"/>
<circle cx="286" cy="186.9" r=".88"/>
<circle cx="324.8" cy="186.9" r=".88"/>
<circle cx="148.4" cy="241.6" r=".88"/>
<circle cx="123.8" cy="241.6" r=".88"/>
<circle cx="123.8" cy="266.3" r=".88"/>
<circle cx="148.4" cy="266.3" r=".88"/>
<circle cx="100.8" cy="202.8" r=".88"/>
<circle cx="324.8" cy="197.5" r=".88"/>
<circle cx="257.8" cy="202.8" r=".88"/>
<circle cx="286" cy="197.5" r=".88"/>
<circle cx="286" cy="202.8" r=".88"/>
<circle cx="349.5" cy="197.5" r=".88"/>
<circle cx="363.6" cy="202.8" r=".88"/>
<circle cx="346" cy="202.8" r=".88"/>
<circle cx="243.7" cy="310.4" r=".88"/>
<circle cx="268.4" cy="310.4" r=".88"/>
<circle cx="268.4" cy="335.1" r=".88"/>
<circle cx="159" cy="266.3" r=".88"/>
<circle cx="243.7" cy="335.1" r=".88"/>
<circle cx="238.4" cy="282.2" r=".88"/>
<circle cx="280.7" cy="282.2" r=".88"/>
<circle cx="316" cy="282.2" r=".88"/>
<circle cx="316" cy="303.3" r=".88"/>
<circle cx="141.4" cy="266.3" r=".88"/>
<circle cx="139.6" cy="96.9" r=".88"/>
<circle cx="132.6" cy="96.9" r=".88"/>
<circle cx="122" cy="96.9" r=".88"/>
<circle cx="111.4" cy="96.9" r=".88"/>
<circle cx="99.1" cy="96.9" r=".88"/>
<circle cx="88.5" cy="96.9" r=".88"/>
<circle cx="141.4" cy="283.9" r=".88"/>
<circle cx="99.1" cy="340.4" r=".88"/>
<circle cx="111.4" cy="261" r=".88"/>
<circle cx="249" cy="114.6" r=".88"/>
<circle cx="132.6" cy="112.8" r=".88"/>
<circle cx="231.4" cy="114.6" r=".88"/>
<circle cx="217.2" cy="107.5" r=".88"/>
<circle cx="206.7" cy="107.5" r=".88"/>
<circle cx="231.4" cy="116.3" r=".88"/>
<circle cx="249" cy="96.9" r=".88"/>
<circle cx="257.8" cy="96.9" r=".88"/>
<circle cx="273.7" cy="96.9" r=".88"/>
<circle cx="287.8" cy="105.8" r=".88"/>
<circle cx="287.8" cy="93.4" r=".88"/>
<circle cx="273.7" cy="105.8" r=".88"/>
<circle cx="286" cy="169.3" r=".88"/>
<circle cx="238.4" cy="305.1" r=".88"/>
<circle cx="159" cy="229.2" r=".88"/>
<circle cx="199.6" cy="305.1" r=".88"/>
<circle cx="238.4" cy="326.2" r=".88"/>
<circle cx="331.9" cy="303.3" r=".88"/>
<circle cx="351.3" cy="303.3" r=".88"/>
<circle cx="351.3" cy="350.9" r=".88"/>
<circle cx="249" cy="141" r=".88"/>
<circle cx="360.1" cy="197.5" r=".88"/>
<circle cx="316" cy="350.9" r=".88"/>
<circle cx="411.3" cy="278.6" r=".88"/>
<circle cx="411.3" cy="275.1" r=".88"/>
<circle cx="411.3" cy="271.6" r=".88"/>
<circle cx="411.3" cy="268" r=".88"/>
<circle cx="411.3" cy="264.5" r=".88"/>
<circle cx="411.3" cy="261" r=".88"/>
<circle cx="411.3" cy="257.5" r=".88"/>
</g>
<text font-size="4.6" fill="#00f" x="423.6" y="388">Auto water pump sensor remote board (PCB2)</text>
<g font-size="4.2">
<text x="94.4" y="126.6">GND</text>
<text x="122.7" y="209.5">GND</text>
<text x="258.5" y="290.6">GND</text>
<text x="406.7" y="294.9">GND</text>
<text x="87.4" y="344.2">GND</text>
</g>
<g font-size="4.2" fill="#00f">
<text x="563.2" y="386.7">1.0</text>
<text x="481.6" y="396.2">GYM</text>
<text x="474.6" y="404">2024-04-24</text>
</g>
<g font-size="3.9" fill="#00f">
<text x="401" y="69.9">SS</text>
<text x="471.6" y="69.9">SDA</text>
<text x="395.6" y="85.8">MOSI</text>
<text x="472.3" y="85.8">SCL</text>
<text x="395.6" y="101.7">MISO</text>
<text x="471" y="100">GND</text>
<text x="397.8" y="117.6">SCK</text>
<text x="471.8" y="115.9">Bat+</text>
<text x="276.3" y="124.7">0</text>
<text x="214.4" y="131.8">TX_E</text>
<text x="214.4" y="128.2">Sensor_E</text>
<text x="276.3" y="128.2">1</text>
<text x="276.3" y="131.7">2</text>
<text x="471" y="130">GND</text>
<text x="214.4" y="135.2">SDA</text>
<text x="276.3" y="135.3">3</text>
<text x="396.7" y="135.3">Reset</text>
<text x="214.4" y="138.7">SCL</text>
<text x="276.3" y="138.8">4</text>
<text x="276.3" y="142.3">5</text>
<text x="214.4" y="148.9">Tx</text>
<text x="225.6" y="149.4">Reset</text>
<text x="276.3" y="145.8">6</text>
<text x="276.3" y="149.4">7</text>
<text x="398.8" y="145.7">Bat+</text>
<text x="460.5" y="149.3">SolarPanel+</text>
<text x="214.4" y="152.4">Rx</text>
<text x="396.9" y="154.7">GND</text>
<text x="115.3" y="159.9">SS</text>
<text x="215.5" y="159.9">Trig</text>
<text x="109.9" y="166.9">MISO</text>
<text x="109.9" y="163.4">MOSI</text>
<text x="214.9" y="163.5">Echo</text>
<text x="401" y="163">Tx</text>
<text x="112" y="170.5">SCK</text>
<text x="400.8" y="177.1">Rx</text>
<text x="473.4" y="186.4">Trig</text>
<text x="472.7" y="200.5">Echo</text>
<text x="471.8" y="216.3">S.Vcc</text>
<text x="474.4" y="232.2">Gnd</text>
<text x="62.7" y="251.6">TX_E</text>
<text x="373.3" y="255.2">0</text>
<text x="373.3" y="262.3">2</text>
<text x="373.3" y="258.7">1</text>
<text x="373.3" y="269.3">4</text>
<text x="373.3" y="265.8">3</text>
<text x="373.3" y="272.8">5</text>
<text x="90" y="276.4">GND</text>
<text x="373.3" y="279.9">7</text>
<text x="373.3" y="276.4">6</text>
<text x="115.5" y="285.2">Bat+</text>
<text x="371.2" y="304.6">S.Vcc</text>
<text x="177" y="320.5">Sensor_E</text>
<text x="370.8" y="352.2">Gnd</text>
<text x="77.6" y="362.8">GND</text>
<text x="102.4" y="362.7">SolarPanel+</text>
</g>
<g font-size="3.9" fill="#800">
<text x="421.1" y="382">TITLE:</text>
<text x="549.8" y="386.7">REV:</text>
<text x="458.1" y="396.2">Company:</text>
<text x="549.4" y="396.8">Sheet: 1/1</text>
<text x="458.1" y="403.9">Date:</text>
<text x="507.1" y="403.9">Drawn By: Yadukrishnan_K_M</text>
</g>
<g font-size="3.2" fill="#800">
<text x="41.9" y="6.8">1</text>
<text x="111.1" y="6.8">2</text>
<text x="180.2" y="6.8">3</text>
<text x="249.3" y="6.8">4</text>
<text x="318.5" y="6.8">5</text>
<text x="387.6" y="6.8">6</text>
<text x="456.8" y="6.8">7</text>
<text x="525.9" y="6.8">8</text>
<text x="4.3" y="41.9">A</text>
<text x="576.5" y="41.9">A</text>
<text x="4.3" y="111.1">B</text>
<text x="576.5" y="111.1">B</text>
<text x="368.2" y="175.6" transform="rotate(-90 368.2 175.6)">ANT</text>
<text x="371.8" y="175.6" transform="rotate(-90 371.8 175.6)">VCC</text>
<text x="375.3" y="175.6" transform="rotate(-90 375.3 175.6)">DATA</text>
<text x="378.8" y="175.6" transform="rotate(-90 378.8 175.6)">GND</text>
<text x="4.3" y="180.2">C</text>
<text x="576.5" y="180.2">C</text>
<text x="4.3" y="249.3">D</text>
<text x="576.5" y="249.3">D</text>
<text x="4.3" y="318.5">E</text>
<text x="576.5" y="318.5">E</text>
<text x="41.9" y="408.6">1</text>
<text x="111.1" y="408.6">2</text>
<text x="180.2" y="408.6">3</text>
<text x="249.3" y="408.6">4</text>
<text x="318.5" y="408.6">5</text>
<text x="387.6" y="408.6">6</text>
<text x="456.8" y="408.6">7</text>
<text x="525.9" y="408.6">8</text>
</g>
<g font-size="3.2" fill="#000080">
<text x="423.7" y="64.8">STARBOARD_PWR-WIDE</text>
<text x="424.2" y="61.9">J3</text>
<text x="496.1" y="64.8">STARBOARD_PWR-WIDE</text>
<text x="496.5" y="61.9">J9</text>
<text x="422.4" y="77.8">J2</text>
<text x="496.5" y="77.8">J10</text>
<text x="422" y="80.7">STARBOARD_PWR-WIDE</text>
<text x="496.1" y="80.7">STARBOARD_PWR-WIDE</text>
<text x="276.8" y="87.5">SW4</text>
<text x="65.3" y="94.6">SMBJ6.5CA-C113979</text>
<text x="273.4" y="91">Level_Set</text>
<text x="422.4" y="93.7">J4</text>
<text x="497.8" y="94.8">STARBOARD_PWR-WIDE</text>
<text x="498.3" y="91.9">J11</text>
<text x="307.7" y="98.1">C16</text>
<text x="422" y="96.6">STARBOARD_PWR-WIDE</text>
<text x="81.9" y="103.4">C19</text>
<text x="92.5" y="103.4">C4</text>
<text x="105.8" y="103.4">C8</text>
<text x="116.4" y="103.4">C6</text>
<text x="126.9" y="103.4">C5</text>
<text x="209.2" y="105.1">Reset</text>
<text x="220.7" y="103.4">SW3</text>
<text x="239.8" y="105.1">R7</text>
<text x="307" y="105.1">1nF</text>
<text x="498.3" y="107.8">J12</text>
<text x="74.9" y="108.7">D17</text>
<text x="82.2" y="110.4">10uF</text>
<text x="92.8" y="110.4">10uF</text>
<text x="102.9" y="110.4">0.1uF</text>
<text x="115.3" y="110.4">0.1uF</text>
<text x="125.8" y="110.4">0.1uF</text>
<text x="208.9" y="112.2">C15</text>
<text x="239.9" y="110.4">1K</text>
<text x="422" y="112.5">STARBOARD_PWR-WIDE</text>
<text x="422.4" y="109.5">J5</text>
<text x="497.8" y="110.7">STARBOARD_PWR-WIDE</text>
<text x="208.2" y="119.2">1nF</text>
<text x="302.2" y="118.7">HT12E-20SOP</text>
<text x="303" y="115.4">U2</text>
<text x="259.2" y="122.8">R20</text>
<text x="497.8" y="124.8">STARBOARD_PWR-WIDE</text>
<text x="498.3" y="121.9">J13</text>
<text x="259.3" y="128.1">1K</text>
<text x="421.3" y="131.2">HDR-M-2.54_1x1</text>
<text x="422" y="128">J6</text>
<text x="102.1" y="140.4">C7</text>
<text x="113.3" y="140.4">0.1u</text>
<text x="261" y="143.9">R9</text>
<text x="353.6" y="142.2">R10</text>
<text x="419.6" y="141.7">HDR-M-2.54_1x1</text>
<text x="420.3" y="138.6">J7</text>
<text x="498.3" y="141.3">J14</text>
<text x="260.3" y="147">10K</text>
<text x="353.3" y="145.3">1M</text>
<text x="422" y="147.4">J21</text>
<text x="497.8" y="144.2">STARBOARD_PWR-WIDE</text>
<text x="421.3" y="150.6">HDR-M-2.54_1x1</text>
<text x="355.3" y="161.6">RF433MHZ Transmitter</text>
<text x="368.4" y="156.3">U5</text>
<text x="421.3" y="159.4">HDR-M-2.54_1x1</text>
<text x="422" y="156.2">J19</text>
<text x="235.9" y="172">R8</text>
<text x="421.3" y="173.5">HDR-M-2.54_1x1</text>
<text x="422" y="170.3">J20</text>
<text x="235.1" y="175.3">10K</text>
<text x="260" y="179.1">Q6</text>
<text x="297.3" y="177.5">C12</text>
<text x="306.2" y="177.5">10uF</text>
<text x="498.3" y="178.3">J18</text>
<text x="259.2" y="182.4">PMBT2222A</text>
<text x="298" y="184.5">C9</text>
<text x="307.5" y="184.5">0.1uF</text>
<text x="497.8" y="181.3">STARBOARD_PWR-WIDE</text>
<text x="349.2" y="188">C10</text>
<text x="358.7" y="188">.1uF</text>
<text x="67.8" y="193.3">C21</text>
<text x="106.6" y="193.3">C22</text>
<text x="167.5" y="195">U1</text>
<text x="295.2" y="195">10K</text>
<text x="305.8" y="195">R11</text>
<text x="497.8" y="195.4">STARBOARD_PWR-WIDE</text>
<text x="498.3" y="192.4">J17</text>
<text x="67.1" y="200.4">10pF</text>
<text x="85.2" y="202.2">TXAL1</text>
<text x="105.9" y="200.4">10pF</text>
<text x="156.2" y="202.1">ATMEGA328P-AU</text>
<text x="85" y="205.7">16MHz</text>
<text x="498.3" y="208.3">J16</text>
<text x="497.8" y="211.2">STARBOARD_PWR-WIDE</text>
<text x="346.6" y="218">C11</text>
<text x="354.7" y="218.1">1uF</text>
<text x="370.1" y="219.4">J1</text>
<text x="369.6" y="222.7">HDR-M-2.54_1x1</text>
<text x="497.8" y="227.1">STARBOARD_PWR-WIDE</text>
<text x="498.3" y="224.2">J15</text>
<text x="148.2" y="233.9">SK2301AA1SHB</text>
<text x="274.9" y="233.9">PMBT2222A</text>
<text x="129.6" y="239.2">R14</text>
<text x="139.3" y="239.2">330E</text>
<text x="186.9" y="237.5">R22</text>
<text x="292.7" y="239.2">R5</text>
<text x="307.8" y="239.2">10K</text>
<text x="165.7" y="242.6">Q9</text>
<text x="186.1" y="242.7">10K</text>
<text x="276.8" y="242.8">Q2</text>
<text x="393.5" y="245.9">SW1</text>
<text x="85.3" y="248">R12</text>
<text x="92.4" y="248">10K</text>
<text x="110.7" y="251.5">Q8</text>
<text x="127.5" y="251.5">R13</text>
<text x="138.4" y="251.5">R15</text>
<text x="257.3" y="249.8">PMBT2222A</text>
<text x="292.7" y="251.6">R4</text>
<text x="309.6" y="251.6">10K</text>
<text x="392.6" y="249.2">1825057-7</text>
<text x="126.2" y="256.4">10K</text>
<text x="137.5" y="256.8">100K</text>
<text x="186.5" y="256.8">LED3</text>
<text x="264.4" y="255.1">Q1</text>
<text x="167.1" y="262.1">Tx_pwr</text>
<text x="243.2" y="260.4">PMBT2222A</text>
<text x="292.7" y="262.2">R3</text>
<text x="309.6" y="262.2">10K</text>
<text x="88.1" y="265.6">PMBT2222A</text>
<text x="189.4" y="267.4">R21</text>
<text x="227.3" y="265.7">PMBT2222A</text>
<text x="248.6" y="265.7">Q4</text>
<text x="190.3" y="272.7">1K</text>
<text x="292.7" y="272.7">R2</text>
<text x="309.6" y="272.7">10K</text>
<text x="232.7" y="276.3">Q5</text>
<text x="207.7" y="292.1">LED2</text>
<text x="318.5" y="290.3">C13</text>
<text x="334" y="290.3">C14</text>
<text x="319.2" y="297.4">10uF</text>
<text x="334.5" y="297.4">0.1uF</text>
<text x="110.9" y="301">TP4055</text>
<text x="204.6" y="300.9">Level_Set</text>
<text x="80.8" y="309.8">LED1</text>
<text x="249.5" y="308">R17</text>
<text x="259.3" y="308">330E</text>
<text x="285.7" y="311.4">Q3</text>
<text x="87.1" y="313.3">Charg.</text>
<text x="144.6" y="316.8">R6</text>
<text x="205.3" y="316.8">R19</text>
<text x="212.3" y="316.8">10K</text>
<text x="285" y="314.6">SK2301AA1SHB</text>
<text x="356.2" y="316.8">R23</text>
<text x="84.6" y="323.9">R1</text>
<text x="121.6" y="322.1">U4</text>
<text x="143.8" y="322.1">10K</text>
<text x="230.6" y="320.3">Q7</text>
<text x="247.4" y="320.3">R18</text>
<text x="258.3" y="320.3">R16</text>
<text x="355.4" y="322.1">10K</text>
<text x="83.8" y="329.2">10K</text>
<text x="100.6" y="325.6">10uF</text>
<text x="112.8" y="329.2">C2</text>
<text x="246.2" y="325.2">10K</text>
<text x="257.5" y="325.5">100K</text>
<text x="319.2" y="329.1">R24</text>
<text x="218.4" y="334.4">PMBT2222A</text>
<text x="318.5" y="332.2">10K</text>
<text x="355.8" y="332.7">LED4</text>
<text x="100.1" y="338">0.1uF</text>
<text x="112.8" y="338">C3</text>
<text x="122.5" y="338">D13</text>
<text x="144.6" y="337.9">C1</text>
<text x="331.9" y="339.7">Sensor_pwr</text>
<text x="111.1" y="346.8">BZV55C6V8</text>
<text x="142.9" y="345">10uF</text>
</g>
<g font-size="3.2" fill="#00f">
<text x="277" y="96.6">1</text>
<text x="282.5" y="96.6">2</text>
<text x="220.5" y="107.2">1</text>
<text x="226.1" y="107.2">2</text>
<text x="277" y="103.6">3</text>
<text x="282.5" y="103.6">4</text>
<text x="147.8" y="119.5">4</text>
<text x="189.4" y="119.5">23</text>
<text x="220.5" y="114.2">3</text>
<text x="226.1" y="114.2">4</text>
<text x="147.8" y="123">6</text>
<text x="153" y="120.9">VCC</text>
<text x="153" y="124.5">VCC</text>
<text x="180.1" y="120.9">PC0</text>
<text x="180.1" y="124.5">PC1</text>
<text x="189.4" y="123">24</text>
<text x="289" y="123">2</text>
<text x="294.1" y="124.5">A0</text>
<text x="307.5" y="124.5">DOUT</text>
<text x="319.9" y="123">18</text>
<text x="145.8" y="126.6">18</text>
<text x="153" y="128">AVCC</text>
<text x="180.1" y="128">PC2</text>
<text x="180.1" y="131.5">PC3</text>
<text x="189.4" y="126.6">25</text>
<text x="189.4" y="130.1">26</text>
<text x="289" y="126.6">3</text>
<text x="289" y="130.1">4</text>
<text x="294.1" y="128">A1</text>
<text x="294.1" y="131.5">A2</text>
<text x="310.1" y="131.5">AD8</text>
<text x="319.9" y="130.1">11</text>
<text x="145.8" y="133.6">19</text>
<text x="145.8" y="137.2">22</text>
<text x="153" y="135">ADC6</text>
<text x="180.1" y="135">PC4</text>
<text x="189.4" y="133.6">27</text>
<text x="189.4" y="137.2">28</text>
<text x="289" y="133.6">5</text>
<text x="289" y="137.2">6</text>
<text x="294.1" y="135">A3</text>
<text x="310.1" y="135">AD9</text>
<text x="319.9" y="133.6">12</text>
<text x="319.9" y="137.2">13</text>
<text x="153" y="138.6">ADC7</text>
<text x="180.1" y="138.6">PC5</text>
<text x="180.1" y="142.1">PC6</text>
<text x="189.4" y="140.7">29</text>
<text x="289" y="140.7">7</text>
<text x="294.1" y="138.6">A4</text>
<text x="294.1" y="142.1">A5</text>
<text x="308.1" y="138.6">AD10</text>
<text x="308.1" y="142.1">AD11</text>
<text x="319.9" y="140.7">14</text>
<text x="145.8" y="144.2">20</text>
<text x="153" y="145.6">AREF</text>
<text x="179.8" y="149.2">PD0</text>
<text x="189.4" y="147.7">30</text>
<text x="289" y="144.2">8</text>
<text x="289" y="147.7">9</text>
<text x="294.1" y="145.6">A6</text>
<text x="294.1" y="149.2">A7</text>
<text x="307.8" y="149.2">OSC1</text>
<text x="319.9" y="147.7">17</text>
<text x="145.8" y="151.3">12</text>
<text x="145.8" y="154.8">13</text>
<text x="153" y="152.7">PB0</text>
<text x="179.8" y="152.7">PD1</text>
<text x="189.4" y="151.3">31</text>
<text x="189.4" y="154.8">32</text>
<text x="307.8" y="152.7">OSC2</text>
<text x="319.9" y="151.3">16</text>
<text x="145.8" y="158.3">14</text>
<text x="145.8" y="161.9">15</text>
<text x="153" y="156.2">PB1</text>
<text x="153" y="159.7">PB2</text>
<text x="179.8" y="156.2">PD2</text>
<text x="179.8" y="159.7">PD3</text>
<text x="189.4" y="158.3">1</text>
<text x="189.4" y="161.9">2</text>
<text x="286.9" y="158.3">15</text>
<text x="294.1" y="159.7">TE</text>
<text x="312.1" y="159.7">NC</text>
<text x="319.9" y="158.3">1</text>
<text x="319.9" y="161.9">20</text>
<text x="145.8" y="165.4">16</text>
<text x="153" y="163.3">PB3</text>
<text x="153" y="166.8">PB4</text>
<text x="179.8" y="163.3">PD4</text>
<text x="179.8" y="166.8">PD5</text>
<text x="189.4" y="165.4">9</text>
<text x="312.1" y="163.3">NC</text>
<text x="145.8" y="168.9">17</text>
<text x="147.8" y="172.4">7</text>
<text x="153" y="170.3">PB5</text>
<text x="153" y="173.8">PB6</text>
<text x="179.8" y="170.3">PD6</text>
<text x="179.8" y="173.8">PD7</text>
<text x="189.4" y="168.9">10</text>
<text x="189.4" y="172.4">11</text>
<text x="147.8" y="176">8</text>
<text x="153" y="177.4">PB7</text>
<text x="147.8" y="183">3</text>
<text x="153" y="184.4">GND</text>
<text x="366.8" y="180.1" transform="rotate(-90 366.8 180.1)">1</text>
<text x="370.3" y="180.1" transform="rotate(-90 370.3 180.1)">2</text>
<text x="373.9" y="180.1" transform="rotate(-90 373.9 180.1)">3</text>
<text x="377.4" y="180.1" transform="rotate(-90 377.4 180.1)">4</text>
<text x="84.6" y="190.4" transform="rotate(-90 84.6 190.4)">3</text>
<text x="89.9" y="190.4" transform="rotate(-90 89.9 190.4)">2</text>
<text x="95.2" y="190.4" transform="rotate(-90 95.2 190.4)">1</text>
<text x="145.8" y="190.1">21</text>
<text x="147.8" y="186.5">5</text>
<text x="153" y="188">GND</text>
<text x="153" y="191.5">GND</text>
<text x="386.3" y="253.6">1</text>
<text x="386.3" y="257.1">2</text>
<text x="406" y="257.1">15</text>
<text x="406" y="253.6">16</text>
<text x="386.3" y="260.6">3</text>
<text x="406" y="260.6">14</text>
<text x="386.3" y="264.2">4</text>
<text x="386.3" y="267.7">5</text>
<text x="406" y="267.7">12</text>
<text x="406" y="264.2">13</text>
<text x="386.3" y="271.2">6</text>
<text x="386.3" y="274.7">7</text>
<text x="406" y="274.7">10</text>
<text x="406" y="271.2">11</text>
<text x="386.3" y="278.3">8</text>
<text x="406" y="278.3">9</text>
<text x="104.1" y="306.5">1</text>
<text x="108.6" y="307.9">CHRG PROG</text>
<text x="130.8" y="306.5">5</text>
<text x="104.1" y="313.5">2</text>
<text x="108.6" y="315">GND</text>
<text x="119.5" y="316.7" transform="rotate(-90 119.5 316.7)">BAT</text>
<text x="121.7" y="315">VCC</text>
<text x="130.8" y="313.5">4</text>
<text x="118.1" y="321.2" transform="rotate(-90 118.1 321.2)">3</text>
</g>
<g font-size="3.2">
<text x="425.4" y="135">1</text>
<text x="423.6" y="145.6">1</text>
<text x="425.4" y="154.4">1</text>
<text x="425.4" y="163.3">1</text>
<text x="286.9" y="168.9">10</text>
<text x="294.1" y="170.3">VSS</text>
<text x="425.4" y="177.4">1</text>
<text x="368.2" y="220.7" transform="rotate(-90 368.2 220.7)">1</text>
</g>
<g font-size="3.2" fill="#f00">
<text x="309.7" y="170.3">VDD</text>
<text x="319.9" y="168.9">19</text>
</g>
<text font-size="1.8" fill="#00f" x="363.6" y="165.7">Abk's Electronics</text>
</svg>
